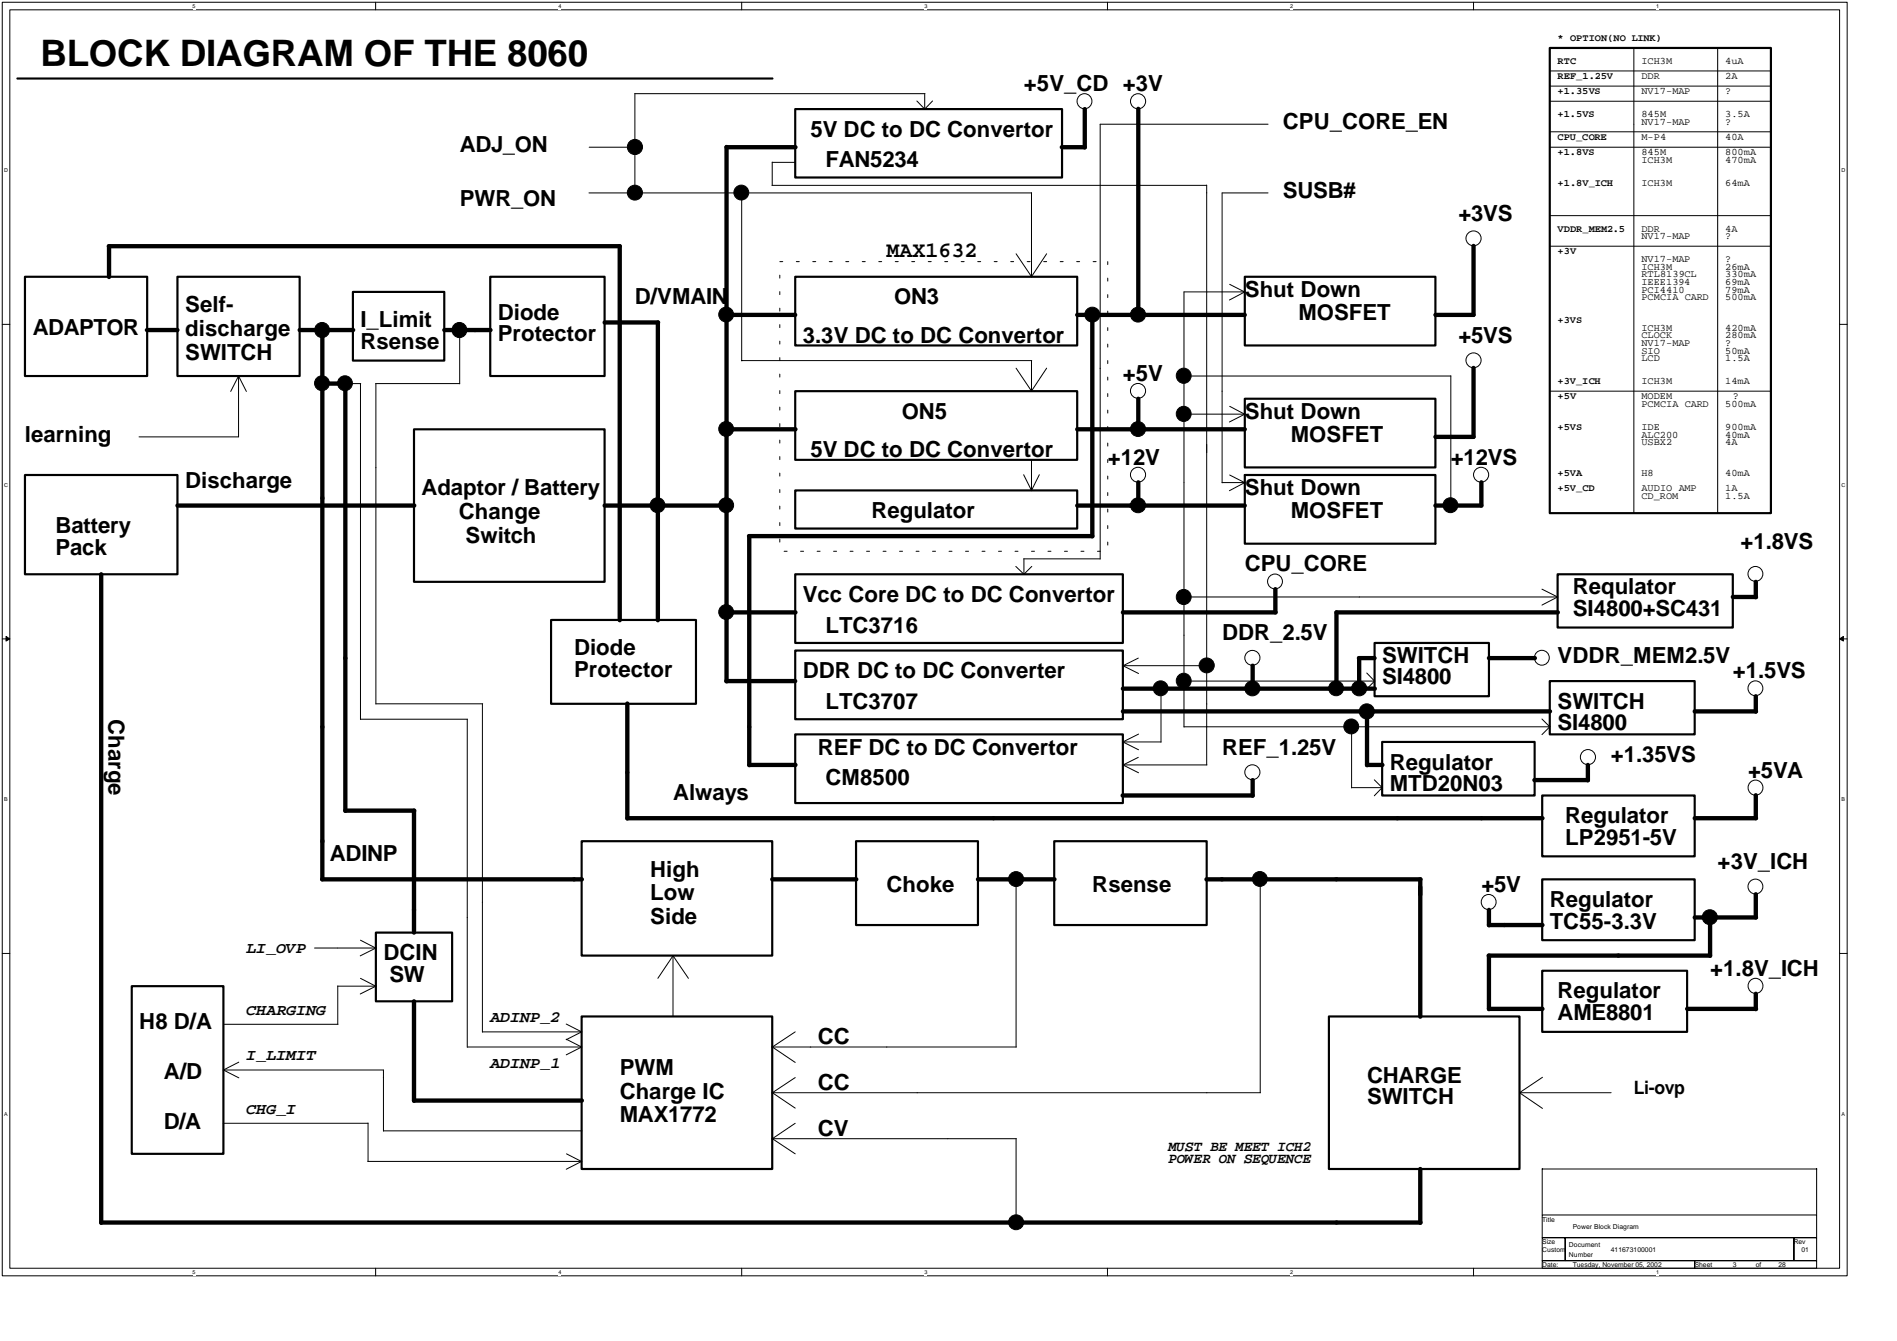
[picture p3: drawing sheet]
<svg xmlns="http://www.w3.org/2000/svg" width="297mm" height="210mm" viewBox="0 0 297 210" stroke-linecap="round" stroke-linejoin="round" font-family="sans-serif">
<path d="M.4 .4h288.8v199.3h-288.8zM1.5 1.5h286.6v197h-286.6z" fill="none" stroke="#000" stroke-width=".16"/>
<g fill="#fff">
<path d="M30.2 .5h.4v1h-.4z"/>
<path d="M30.2 198.6h.4v1h-.4z"/>
</g>
<path d="M58.8 .4v1.1M58.8 198.5v1.2" fill="none" stroke="#000" stroke-width=".16"/>
<g fill="#fff">
<path d="M87.4 .5h.5v1h-.5z"/>
<path d="M87.4 198.6h.5v1h-.5z"/>
</g>
<path d="M116.1 .4v1.1M116.1 198.5v1.2" fill="none" stroke="#000" stroke-width=".16"/>
<g fill="#fff">
<path d="M144.8 .5h.4v1h-.4z"/>
<path d="M144.8 198.6h.4v1h-.4z"/>
</g>
<path d="M173.4 .4v1.1M173.4 198.5v1.2" fill="none" stroke="#000" stroke-width=".16"/>
<g fill="#fff">
<path d="M202 .5h.5v1h-.5z"/>
<path d="M202 198.6h.5v1h-.5z"/>
</g>
<path d="M230.7 .4v1.1M230.7 198.5v1.2" fill="none" stroke="#000" stroke-width=".16"/>
<g fill="#fff">
<path d="M259.3 .5h.5v1h-.5z"/>
<path d="M259.3 198.6h.5v1h-.5z"/>
<path d="M.6 26.1h.6v1h-.6z"/>
<path d="M288.3 26.1h.6v1h-.6z"/>
<path d="M.6 75.4h.6v.9h-.6z"/>
<path d="M288.3 75.4h.6v.9h-.6z"/>
</g>
<path d="M.4 50.8h1.1M288.1 50.8h1.1" fill="none" stroke="#000" stroke-width=".16"/>
<g fill="#fff">
<path d="M.6 124.6h.6v1h-.6z"/>
<path d="M288.3 124.6h.6v1h-.6z"/>
</g>
<path d="M.4 100h1.1M288.1 100h1.1" fill="none" stroke="#000" stroke-width=".16"/>
<g fill="#000" stroke="#000" stroke-width=".16">
<path d="M.9 99.6l.6 .4-.6 .3z" fill-rule="evenodd"/>
<path d="M288.1 100l.5-.4v.7z" fill-rule="evenodd"/>
</g>
<g fill="#fff">
<path d="M.6 173.8h.6v1h-.6z"/>
<path d="M288.3 173.8h.6v1h-.6z"/>
</g>
<g fill="none" stroke="#000" stroke-width=".16">
<path d="M99.4 14.6v15.6M99.4 14.7h45.4M143.6 15.8l1.2 1.3 1.2-1.3M144.8 14.7v2.4M198.6 19.4h-26.3v68.1M242.7 13.5h34.6M242.7 15.8h34.6M242.7 11.1h34.6M255.8 7.5v72.9M269 7.5v72.9M92.2 30.2h69.3M92.3 23h7.2"/>
<path d="M120.9 29h68M120.9 25.4v3.6M120.9 25.4h3.7M159.1 39.7l2.5 3.7M161.5 30.2v13.1M163.9 39.7l-2.4 3.7M188.9 29v90.7M198.6 30.2h-7.2v45.4M242.7 33.8h34.6M242.7 38.5h34.6M242.7 23h34.6M242.7 20.6h34.6"/>
<path d="M37.4 58.8v9.6h-15.6M72 51.7v8.4M159.1 57.6l2.5 3.7M161.5 56.4v4.9M163.9 57.6l-2.4 3.7M185.3 58.9h41.9M192.5 47l2.4-1.3h-9.5v68.1M192.5 44.5l2.5 1.2M227.2 58.8v20.3M36.1 61.3l1.3-2.4 1.2 2.4M54.1 60h2.4M56.4 60v52.6"/>
<path d="M58.8 60h13.2M58.9 60v50.2M160.3 74.3l1.2 2.5 1.2-2.5M161.5 72v4.8M185.4 64.8h9.6M191.4 75.5h3.6M192.5 63.6l2.5 1.3M192.5 74.4l2.5 1.2M194.9 64.8l-2.4 1.3M194.9 75.5l-2.4 1.3M242.7 61.2h34.6M159.1 88.7l1.2 1.2 1.3-1.2"/>
<path d="M160.3 87.5h12M160.3 87.5v2.4M185.4 93.4h58.5M241.4 92.2l2.5 1.2-2.5 1.3M56.4 112.6h16.8M58.9 110.2h16.7M73.2 112.6v51.3M75.5 110.2v51.4M175.8 116.1h6M178.2 118.5l-2.4 1.3M178.2 103l-2.4 1.2M178.3 114.9l-2.5 1.2 2.5 1.3"/>
<path d="M181.8 107.8v8.4M185.4 113.8h57.3M185.4 106.6h29.9M189 119.7h-13.2l2.5 1.3M189 104.2h-13.2l2.5 1.2M211.6 113.8v9.5M214 105.3l1.2 1.3-1.2 1.2M241.4 112.5l1.3 1.3-1.3 1.2M159.1 137.6v26.3M197.3 137.6v33.4M211.6 123.3h4.9M215.2 122.1l1.2 1.2-1.2 1.3"/>
<path d="M.4 149.2h1.1M49.2 148.4h9.7M52.9 154.4h6M52.9 154.3v6M56.4 147.2l2.5 1.2M56.4 153.1l2.5 1.3M58.9 148.4l-2.5 1.2M58.9 154.4l-2.5 1.2M105.3 149.5l2.5 3.6M105.4 149.6v9.5M105.4 149.5l-2.4 3.6M288.1 149.2h1.1"/>
<path d="M34.9 175.8h22.7M34.9 167.5h25.1v9.6M35 160.3h17.9M37.4 166.3l-2.4 1.2 2.4 1.2M57.6 175.8v6M60 177h31.1M73.2 163.9h17.9M75.5 161.5h15.6M88.7 160.3l2.4 1.2-2.4 1.2M88.7 162.7l2.4 1.2-2.4 1.2M120.9 178.2l3.6 2.4M120.9 163.8l3.6 2.5"/>
<path d="M120.9 171l3.6 2.5M120.9 171h76.5M120.9 178.2h38.2M120.9 163.9h38.2M124.5 168.7l-3.6 2.4M124.5 175.8l-3.6 2.5M124.5 161.5l-3.6 2.4M159.1 178.2v13.2M237.9 171l3.6 2.5M237.9 171h14.4M241.5 168.6l-3.6 2.4M57.6 181.8h33.5l-2.4 1.2"/>
<path d="M88.7 180.6l2.4 1.2M241.5 193.7h3.6v3.6h-3.6zM241.5 190.2h43v3.5h-43zM241.5 197.3h23.9v1.2h-23.9zM245.1 193.7h35.8v3.6h-35.8zM265.4 197.3h19.1v1.2h-19.1zM280.9 193.7h3.6v3.6h-3.6z"/>
<circle cx="169.8" cy="15.8" r="1.18"/>
<circle cx="178.2" cy="15.9" r="1.19"/>
<circle cx="230.7" cy="37.3" r="1.17"/>
<circle cx="230.7" cy="56.4" r="1.17"/>
<circle cx="178.2" cy="74.3" r="1.17"/>
<circle cx="178.2" cy="61.2" r="1.17"/>
<circle cx="231.9" cy="74.3" r="1.17"/>
<circle cx="199.6" cy="91" r="1.16"/>
<circle cx="274.9" cy="89.8" r="1.16"/>
<circle cx="196.1" cy="103" r="1.17"/>
<circle cx="241.4" cy="103" r="1.16"/>
<circle cx="248.6" cy="118.5" r="1.19"/>
<circle cx="274.9" cy="107.7" r="1.16"/>
<circle cx="196.1" cy="120.9" r="1.17"/>
<circle cx="274.9" cy="138.8" r="1.16"/>
<circle cx="274.9" cy="123.3" r="1.18"/>
<circle cx="233.1" cy="141.2" r="1.18"/>
<circle cx="274.9" cy="154.3" r="1.18"/>
</g>
<g fill="none" stroke="#000" stroke-width=".68">
<path d="M169.9 17.1v6M178.2 17v32.3M17 38.5h80v58.6M17.1 38.5v4.9M113.8 23h10.8M113.8 23v83.7M166.3 23h3.6M230.7 38.5v10.8h-5.9M23 51.7h4.8M46.9 51.7h8.4M50.5 51.7v85.9M69.6 51.7h7.2"/>
<path d="M94.7 50.5h8.4M103 50.5v28.7M113.7 49.3h10.8M168.7 49.3h26.2M171 49.3v34.7M230.7 57.6v10.8h-5.9M27.8 79.1h37.1M51.7 60h2.4M54.1 60v66.9M94.7 79.1h19.1M113.8 67.2h10.8M168.7 67.2h26.2"/>
<path d="M168.7 79.1h26.2M178.2 62.4v3.6M178.2 75.5v3.6M232 75.5v3.6h-7.2M15.8 89.9v101.5M103 80.3v16.8M113.8 95.9h10.8M117.3 83.9h53.7M117.3 83.9v35.9M175.8 95.9h23.9M199.7 92.2v3.7M243.9 95.9h-34.6v11.9"/>
<path d="M271.3 93.4h3.7M274.9 91.1v2.4M98.2 110.1v18M113.7 106.6h10.8M117.3 119.7h7.3M175.8 111.4h66.9M175.8 107.8h39.5M196.1 104.2v3.6M212.8 103h2.4M212.8 103v4.8M214.1 111.4v8.4M214.1 119.7h2.4"/>
<path d="M233.1 103h7.2M248.6 119.7v2.4M265.4 111.4h9.6M274.9 109v2.4M50.4 137.6h40.7M54.1 126.9h10.8M64.8 126.9v19.1M98.2 128.1h143.3M120.9 137.6h13.2M153.1 137.6h12M175.8 124.5h20.3M188.9 137.6h33.5"/>
<path d="M196.1 122.1v2.5M222.4 137.6v21.5M240.3 122.1h8.3M265.4 128.1h9.6M274.9 124.5v3.6M274.9 140v3.6M64.8 156.7v15.6M233.1 149.6h34.7M233.1 144.8h8.4M233.1 142.4v2.4M233.1 149.6v8.4M233.1 157.9h8.4"/>
<path d="M264.2 157.9h10.8M265.4 143.6h9.6M267.8 143.6v6M274.9 155.5v2.5M64.8 172.3h26.3M15.8 191.4h206.6M222.4 183v8.4"/>
</g>
<g fill="none" stroke="#000" stroke-width=".34">
<path d="M2.7 12.3h118.3M124.5 17.1h41.8v10.7h-41.8zM242.7 7.5h34.6v72.8h-34.6zM3.9 43.3h19.1v15.6h-19.1zM27.8 43.3h19.1v15.6h-19.1zM55.3 45.7h14.3v10.7h-14.3zM76.8 43.3h17.9v15.6h-17.9zM124.5 43.3h44.2v10.8h-44.2zM194.9 43.3h29.9v10.8h-29.9zM3.9 74.4h23.9v15.5h-23.9zM64.8 67.2h29.9v23.9h-29.9zM124.5 61.2h44.2v10.8h-44.2z"/>
<path d="M124.5 76.8h44.2v5.9h-44.2zM194.9 62.4h29.9v10.8h-29.9zM194.9 74.4h29.9v10.7h-29.9zM86.3 97h22.7v13.2h-22.7zM124.5 89.9h51.3v10.7h-51.3zM243.9 89.9h27.4v8.3h-27.4zM124.5 114.9h51.3v10.8h-51.3zM124.5 101.8h51.3v10.8h-51.3zM215.2 100.6h17.9v8.4h-17.9zM216.4 116.1h23.9v8.4h-23.9zM242.7 106.6h22.7v8.3h-22.7zM91.1 131.7h29.8v17.9h-29.8z"/>
<path d="M134 131.7h19.1v13.1h-19.1zM165.1 131.7h23.8v13.1h-23.8zM241.5 124.5h23.9v9.5h-23.9zM241.5 137.6h23.9v9.6h-23.9zM20.6 154.4h14.4v26.2h-14.4zM58.9 146h11.9v10.7h-11.9zM91.1 159.1h29.8v23.9h-29.8zM208.1 159.1h29.8v23.9h-29.8zM241.5 151.9h22.7v9.6h-22.7z"/>
</g>
<path d="M122.1 41h51.4v45.3h-51.4z" fill="none" stroke="#000" stroke-width=".16" stroke-dasharray=".5 2.1"/>
<g fill="#000" stroke="#000" stroke-width=".16">
<circle cx="99.4" cy="23" r="1.19"/>
<circle cx="99.4" cy="30.2" r="1.17"/>
<circle cx="116.1" cy="30.1" r="1.16"/>
<circle cx="50.4" cy="60" r="1.16"/>
<circle cx="50.4" cy="51.7" r="1.18"/>
<circle cx="54" cy="60" r="1.16"/>
<circle cx="71.9" cy="51.7" r="1.18"/>
<circle cx="113.7" cy="49.2" r="1.16"/>
<circle cx="171.1" cy="49.3" r="1.17"/>
<circle cx="178.2" cy="49.3" r="1.17"/>
<circle cx="185.3" cy="58.8" r="1.18"/>
<circle cx="103" cy="79.1" r="1.16"/>
<circle cx="113.7" cy="79.1" r="1.16"/>
<circle cx="113.7" cy="67.1" r="1.16"/>
<circle cx="178.2" cy="67.2" r="1.17"/>
<circle cx="178.2" cy="79.1" r="1.17"/>
<circle cx="185.3" cy="64.8" r="1.18"/>
<circle cx="227.1" cy="79.1" r="1.16"/>
<circle cx="113.7" cy="95.8" r="1.16"/>
<circle cx="185.3" cy="93.4" r="1.18"/>
<circle cx="181.7" cy="107.7" r="1.16"/>
<circle cx="185.3" cy="106.6" r="1.18"/>
<circle cx="189" cy="104.2" r="1.17"/>
<circle cx="196.1" cy="107.8" r="1.17"/>
<circle cx="209.2" cy="107.7" r="1.16"/>
<circle cx="211.6" cy="113.7" r="1.16"/>
<circle cx="212.8" cy="107.8" r="1.17"/>
<circle cx="214" cy="111.4" r="1.19"/>
<circle cx="159.1" cy="137.6" r="1.17"/>
<circle cx="197.3" cy="137.6" r="1.16"/>
<circle cx="267.7" cy="143.6" r="1.17"/>
<circle cx="159.1" cy="191.3" r="1.17"/>
</g>
<g fill="#fff">
<path d="M249.4 184h24.7v6h-24.7z"/>
<path d="M249.4 184.9h24.7v4.6h-24.7z"/>
</g>
<path d="M116.1 30.2v26.3M116.1 56.4h45.5M241.5 182.9v7.3M241.5 183h43M284.5 182.9v7.3" fill="none" stroke="#000" stroke-width=".16"/>
<text font-size="5.7" x="6.3" y="10.3">BLOCK DIAGRAM OF THE 8060</text>
<g font-size="3.5">
<text x="160.3" y="14.3">+5V_CD +3V</text>
<text x="72" y="23.8">ADJ_ON</text>
<text x="126.9" y="21.4">5V DC to DC Convertor</text>
<text x="200.9" y="20.2">CPU_CORE_EN</text>
<text x="129.3" y="26.2">FAN5234</text>
<text x="72" y="32.2">PWR_ON</text>
<text x="200.9" y="30.9">SUSB#</text>
<text x="228.4" y="34.5">+3VS</text>
<text x="138.8" y="40.2">MAX1632</text>
<text x="99.4" y="47.7">D/VMAIN</text>
<text x="140" y="47.7">ON3</text>
<text x="194.9" y="46.5">Shut Down</text>
<text x="5.1" y="52.4">ADAPTOR</text>
<text x="29" y="48.8">Self-</text>
<text x="29" y="52.6">discharge</text>
<text x="56.4" y="51.3">I_Limit</text>
<text x="77.9" y="50.1">Diode</text>
<text x="77.9" y="53.4">Protector</text>
<text x="125.7" y="53.6">3.3V DC to DC Convertor</text>
<text x="203.3" y="50.1">MOSFET</text>
<text x="228.4" y="53.6">+5VS</text>
<text x="29" y="56.3">SWITCH</text>
<text x="56.4" y="54.6">Rsense</text>
<text x="175.8" y="59.6">+5V</text>
<text x="141.2" y="65.6">ON5</text>
<text x="194.9" y="65.6">Shut Down</text>
<text x="3.9" y="69.2">learning</text>
<text x="126.9" y="71.5">5V DC to DC Convertor</text>
<text x="202.1" y="69.2">MOSFET</text>
<text x="29" y="76.3">Discharge</text>
<text x="66" y="77.5">Adaptor / Battery</text>
<text x="173.5" y="72.7">+12V</text>
<text x="194.9" y="77.5">Shut Down</text>
<text x="227.2" y="72.7">+12VS</text>
<text x="8.7" y="83.5">Battery</text>
<text x="71.8" y="81.2">Change</text>
<text x="136.5" y="81.1">Regulator</text>
<text x="202.1" y="81.1">MOSFET</text>
<text x="8.7" y="86.9">Pack</text>
<text x="72.9" y="85">Switch</text>
<text x="194.9" y="89.4">CPU_CORE</text>
<text x="272.5" y="85.9">+1.8VS</text>
<text x="125.7" y="94.2">Vcc Core DC to DC Convertor</text>
<text x="246.3" y="93">Requlator</text>
<text x="129.3" y="99">LTC3716</text>
<text x="191.4" y="100.2">DDR_2.5V</text>
<text x="246.3" y="96.4">SI4800+SC431</text>
<text x="89.9" y="102.6">Diode</text>
<text x="89.9" y="106">Protector</text>
<text x="125.7" y="106.2">DDR DC to DC Converter</text>
<text x="216.4" y="103.8">SWITCH</text>
<text x="216.4" y="107.1">SI4800</text>
<text x="243.9" y="103.8">VDDR_MEM2.5V</text>
<text x="271.3" y="106.2">+1.5VS</text>
<text x="17" y="112.6" transform="rotate(90 17 112.6)">Charge</text>
<text x="129.3" y="111">LTC3707</text>
<text x="243.9" y="111">SWITCH</text>
<text x="128.1" y="118.1">REF DC to DC Convertor</text>
<text x="191.4" y="118.1">REF_1.25V</text>
<text x="243.9" y="114.3">SI4800</text>
<text x="252.2" y="119.3">+1.35VS</text>
<text x="105.4" y="125.3">Always</text>
<text x="129.3" y="122.9">CM8500</text>
<text x="217.6" y="120.5">Regulator</text>
<text x="217.6" y="123.9">MTD20N03</text>
<text x="273.7" y="121.7">+5VA</text>
<text x="245.1" y="128.9">Regulator</text>
<text x="51.7" y="134.8">ADINP</text>
<text x="101.8" y="137.2">High</text>
<text x="245.1" y="132.2">LP2951-5V</text>
<text x="269" y="136">+3V_ICH</text>
<text x="101.8" y="140.9">Low</text>
<text x="138.8" y="139.6">Choke</text>
<text x="171" y="139.6">Rsense</text>
<text x="232" y="139.6">+5V</text>
<text x="242.7" y="142">Regulator</text>
<text x="101.8" y="144.6">Side</text>
<text x="242.7" y="145.4">TC55-3.3V</text>
<text x="60" y="150.3">DCIN</text>
<text x="61" y="153.7">SW</text>
<text x="267.8" y="152.7">+1.8V_ICH</text>
<text x="21.8" y="161.1">H8 D/A</text>
<text x="243.9" y="156.3">Regulator</text>
<text x="243.9" y="159.7">AME8801</text>
<text x="128.1" y="163.5">CC</text>
<text x="25.7" y="168.9">A/D</text>
<text x="97" y="168.2">PWM</text>
<text x="97" y="172">Charge IC</text>
<text x="128.1" y="170.6">CC</text>
<text x="214.1" y="169.5">CHARGE</text>
<text x="214.1" y="172.8">SWITCH</text>
<text x="25.6" y="176.7">D/A</text>
<text x="97" y="175.7">MAX1772</text>
<text x="128.1" y="177.8">CV</text>
</g>
<text font-size="2.9" x="255.8" y="171.3">Li-ovp</text>
<g font-size="2.5">
<text x="38.5" y="149.2">LI_OVP</text>
<text x="38.5" y="158.8">CHARGING</text>
<text x="76.8" y="160">ADINP_2</text>
<text x="38.5" y="166">I_LIMIT</text>
<text x="76.8" y="167.1">ADINP_1</text>
<text x="38.5" y="174.3">CHG_I</text>
</g>
<g font-size="2.3">
<text x="183" y="180.1">MUST BE MEET ICH2</text>
<text x="183" y="182.1">POWER ON SEQUENCE</text>
</g>
<g font-size="1.6">
<text x="243.9" y="10">RTC</text>
<text x="243.9" y="6.4">* OPTION(NO LINK)</text>
<text x="257" y="10">ICH3M</text>
<text x="270.1" y="10">4uA</text>
<text x="243.9" y="14.8">+1.35VS</text>
<text x="243.9" y="12.4">REF_1.25V</text>
<text x="257" y="14.8">NV17-MAP</text>
<text x="257" y="12.4">DDR</text>
<text x="270.1" y="12.4">2A</text>
<text x="270.1" y="14.8">?</text>
<text x="243.9" y="21.9">CPU_CORE</text>
<text x="243.9" y="18.4">+1.5VS</text>
<text x="257" y="21.9">M-P4</text>
<text x="257" y="19.5">NV17-MAP</text>
<text x="257" y="18.4">845M</text>
<text x="270.1" y="19.5">?</text>
<text x="270.1" y="18.4">3.5A</text>
<text x="270.1" y="21.9">40A</text>
<text x="243.9" y="24.3">+1.8VS</text>
<text x="243.9" y="29.1">+1.8V_ICH</text>
<text x="257" y="25.5">ICH3M</text>
<text x="257" y="24.3">845M</text>
<text x="257" y="29.1">ICH3M</text>
<text x="270.1" y="24.3">800mA</text>
<text x="270.1" y="25.5">470mA</text>
<text x="270.1" y="29.1">64mA</text>
<text x="243.9" y="39.8">+3V</text>
<text x="243.9" y="36.3">VDDR_MEM2.5</text>
<text x="257" y="37.5">NV17-MAP</text>
<text x="257" y="36.3">DDR</text>
<text x="257" y="41">NV17-MAP</text>
<text x="270.1" y="41">?</text>
<text x="270.1" y="36.3">4A</text>
<text x="270.1" y="37.5">?</text>
<text x="257" y="43.4">RTL8139CL</text>
<text x="257" y="42.2">ICH3M</text>
<text x="257" y="45.8">PCI4410</text>
<text x="257" y="44.6">IEEE1394</text>
<text x="257" y="47">PCMCIA CARD</text>
<text x="270.1" y="47">500mA</text>
<text x="270.1" y="43.4">330mA</text>
<text x="270.1" y="44.6">69mA</text>
<text x="270.1" y="45.8">79mA</text>
<text x="270.1" y="42.2">26mA</text>
<text x="243.9" y="50.6">+3VS</text>
<text x="257" y="53">CLOCK</text>
<text x="257" y="51.8">ICH3M</text>
<text x="270.1" y="51.8">420mA</text>
<text x="270.1" y="53">280mA</text>
<text x="257" y="54.2">NV17-MAP</text>
<text x="257" y="56.5">LCD</text>
<text x="257" y="55.4">SIO</text>
<text x="270.1" y="55.4">50mA</text>
<text x="270.1" y="54.2">?</text>
<text x="270.1" y="56.5">1.5A</text>
<text x="243.9" y="62.5">+5V</text>
<text x="243.9" y="60.1">+3V_ICH</text>
<text x="257" y="60.1">ICH3M</text>
<text x="257" y="62.5">MODEM</text>
<text x="257" y="63.7">PCMCIA CARD</text>
<text x="270.1" y="63.7">500mA</text>
<text x="270.1" y="60.1">14mA</text>
<text x="271.3" y="62.5">?</text>
<text x="243.9" y="67.3">+5VS</text>
<text x="257" y="67.3">IDE</text>
<text x="257" y="68.5">ALC200</text>
<text x="257" y="69.7">USBX2</text>
<text x="270.1" y="68.5">40mA</text>
<text x="270.1" y="67.3">900mA</text>
<text x="270.1" y="69.7">4A</text>
<text x="243.9" y="74.5">+5VA</text>
<text x="243.9" y="76.8">+5V_CD</text>
<text x="257" y="74.5">H8</text>
<text x="257" y="76.8">AUDIO AMP</text>
<text x="270.1" y="76.8">1A</text>
<text x="270.1" y="74.5">40mA</text>
<text x="257" y="78.1">CD_ROM</text>
<text x="270.1" y="78.1">1.5A</text>
</g>
<g font-size="1.1">
<text x="241.5" y="191.2">Title</text>
<text x="241.5" y="196">Custom</text>
<text x="241.5" y="194.8">Size</text>
<text x="245.7" y="195.3">Document</text>
<text x="245.7" y="196.7">Number</text>
<text x="246.3" y="192.4">Power Block Diagram</text>
<text x="252.2" y="196">411673100001</text>
<text x="280.9" y="194.8">Rev</text>
<text x="282.1" y="196">01</text>
<text x="241.5" y="198.4">Date:</text>
<text x="246.3" y="198.4">Tuesday, November 05, 2002</text>
<text x="265.4" y="198.4">Sheet</text>
<text x="271.3" y="198.4">3</text>
<text x="274.9" y="198.4">of</text>
<text x="278.5" y="198.4">28</text>
</g>
<g font-size=".8">
<text x="30.2" y="1.3">5</text>
<text x="87.4" y="1.3">4</text>
<text x="144.8" y="1.3">3</text>
<text x="202" y="1.3">2</text>
<text x="259.3" y="1.3">1</text>
<text x=".6" y="27">D</text>
<text x="288.3" y="27">D</text>
<text x=".6" y="76.2">C</text>
<text x="288.3" y="76.2">C</text>
<text x=".6" y="125.4">B</text>
<text x="288.3" y="125.4">B</text>
<text x=".6" y="174.7">A</text>
<text x="288.3" y="174.7">A</text>
<text x="30.2" y="199.5">5</text>
<text x="87.4" y="199.5">4</text>
<text x="144.8" y="199.5">3</text>
<text x="202" y="199.5">2</text>
<text x="259.3" y="199.5">1</text>
</g>
</svg>
